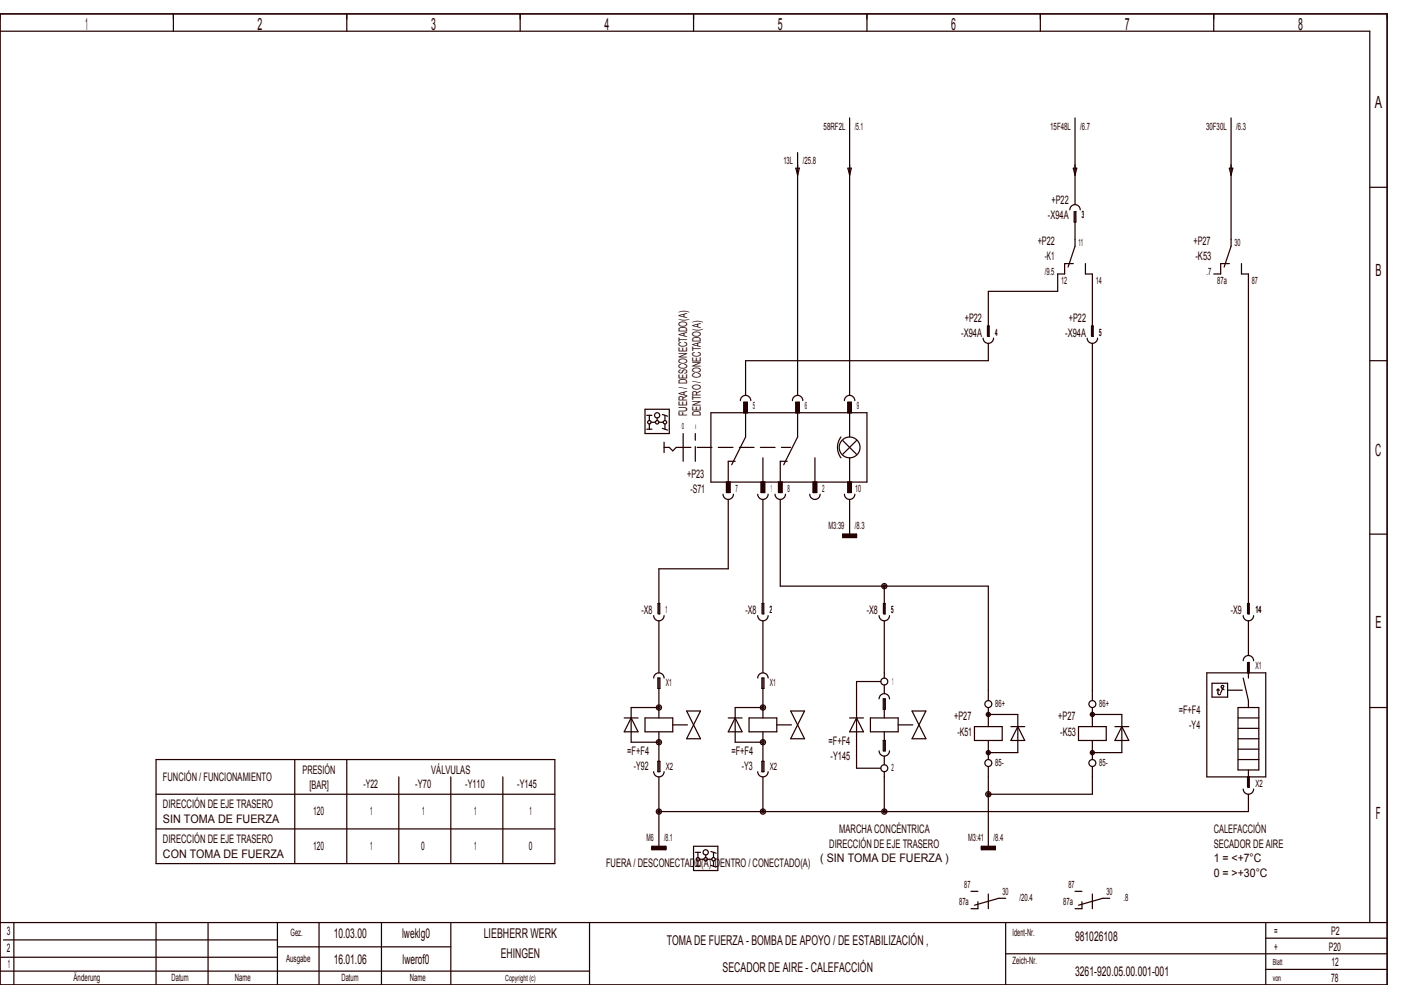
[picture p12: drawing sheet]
<svg xmlns="http://www.w3.org/2000/svg" width="404mm" height="284mm" viewBox="0 0 404 284" stroke-linecap="round" stroke-linejoin="round" font-family="sans-serif">
<g fill="none" stroke="#240000" stroke-width=".35">
<path d="M0 4h400v280h-400zM0 9h395v257M50 4v5M100 4v5M150 4v5M200 4v5M250 4v5M300 4v5M350 4v5M245 34v80M310 34v25M355 34v37l-2 6"/>
<path d="M229.5 48.5h1l-.5 2zM230 44v70M244.5 48.5h1l-.5 2zM309.5 48.5h1l-.5 2zM354.5 48.5h1l-.5 2zM395 54h5M308.5 60.5a1.5 1.5 0 0 1 1.5-1.5 1.5 1.5 0 0 1 1.5 1.5M309.5 76h-2.5v3h-2v5h-20v13h.3v-3h-.5v3M309.7 61v3h.5v-3h-.2v10l-2 6M313 76v3h2v18h.2v-3h-.5v3M354.5 76h-2.5v3h-2M358 76v3h2v98h.2v-3h-.4v3"/>
<path d="M283.5 97.5a1.5 1.5 0 0 0 1.5 1.5 1.5 1.5 0 0 0 1.5-1.5M285 99v5h-70v10M313.5 97.5a1.5 1.5 0 0 0 1.5 1.5 1.5 1.5 0 0 0 1.5-1.5M315 99v103M186 118h7v7h-7zM186.5 119.8h1.5M187.3 119.8v1.5M191 119.5l1.5 .5M191.7 119.8v1.5M205 119h45v20h-45zM213.5 115.5a1.5 1.5 0 0 1 1.5-1.5 1.5 1.5 0 0 1 1.5 1.5M214.5 119v-3h1v3"/>
<path d="M215 119v7l-4 8M228.5 115.5a1.5 1.5 0 0 1 1.5-1.5 1.5 1.5 0 0 1 1.5 1.5M229.5 119v-3h1v3M230 119v7l-4 8M243.5 115.5a1.5 1.5 0 0 1 1.5-1.5 1.5 1.5 0 0 1 1.5 1.5M244.5 119v-3h1v3M245 119v7M395 104h5M186.5 123.8h1.5M187.3 122.3v1.5M187.7 121.8h1.3M189.5 120.5v.8"/>
<path d="M190 121.8h1.2M191 123.5l1.5 .5M191.5 127.5v3M191.7 122.3v1.5M197 125v8M209.5 139v3h1v-3M212 133h-2v6M219.5 139v3h1v-3M220 132v7M224.5 139v3h1v-3M227 133h-2v6M234.5 139v3h1v-3"/>
<path d="M235 132v7M242.5 126a5 5 0 0 0 0 6M243 127l4 4M244.5 139v3h1v-3M245 132v7M247 127l-4 4M208.5 142.5a1.5 1.5 0 0 0 1.5 1.5 1.5 1.5 0 0 0 1.5-1.5M210 144v20h-20v13h.2v-3h-.4v3M218.5 142.5a1.5 1.5 0 0 0 1.5 1.5 1.5 1.5 0 0 0 1.5-1.5M220 144v33h.2v-3h-.4v3M223.5 142.5a1.5 1.5 0 0 0 1.5 1.5 1.5 1.5 0 0 0 1.5-1.5M225 144v25h60v33"/>
<path d="M233.5 142.5a1.5 1.5 0 0 0 1.5 1.5 1.5 1.5 0 0 0 1.5-1.5M243 154h4v1h-4zM243 154.9h4M243 154.8h4M243 154.7h4M243 154.6h4M243 154.5h4M243 154.4h4M243 154.3h4M243 154.2h4M243 154.1h4M243.5 142.5a1.5 1.5 0 0 0 1.5 1.5 1.5 1.5 0 0 0 1.5-1.5"/>
<path d="M245 144v10M395 154h5M188.5 177.5a1.5 1.5 0 0 0 1.5 1.5 1.5 1.5 0 0 0 1.5-1.5M190 179v15M218.5 177.5a1.5 1.5 0 0 0 1.5 1.5 1.5 1.5 0 0 0 1.5-1.5M220 179v15M253.5 177.5a1.5 1.5 0 0 0 1.5 1.5 1.5 1.5 0 0 0 1.5-1.5M255 169v8h.2v-3h-.5v3M255 179v16.5M358.5 177.5a1.5 1.5 0 0 0 1.5 1.5 1.5 1.5 0 0 0 1.5-1.5M360 179v10M188.5 195.5a1.5 1.5 0 0 1 1.5-1.5 1.5 1.5 0 0 1 1.5 1.5"/>
<path d="M189.7 195.5h.6v3h-.6zM190 195.5v11.5M218.5 195.5a1.5 1.5 0 0 1 1.5-1.5 1.5 1.5 0 0 1 1.5 1.5M219.7 195.5h.6v3h-.6zM220 195.5v11.5M254 196.5h-7v25h7M255 197.5v2.5M348 194h17v30h-17zM349.5 197h4.5v4h-4.5zM351 199.2a.3 .3 0 0 1 .3-.5 .3 .3 0 0 1 .2 .5M351.3 198.7l-.1 1.3 .3 .3 .4-.2M353 198.9l-.7-.5a.4 .4 0 0 1 0-.7 .4 .4 0 0 1 .6 .2l-.9 2"/>
<path d="M358.5 190.5a1.5 1.5 0 0 1 1.5-1.5 1.5 1.5 0 0 1 1.5 1.5M358.5 195.5l1.5 6.5v2M359.8 191v3M360.2 194v-3h-.2v4.5M45 219h115v30h-115zM85 219v30M100 219v30M180 207h4M182 207l2 4h-4zM186 207h8v4h-8zM189.7 219.5h.6v3h-.6zM190 211v11.5"/>
<path d="M190 204h-8v10h8M198 205h4l-4 8h4zM210 207h4M212 207l2 4h-4zM216 207h8v4h-8zM219.7 219.5h.6v3h-.6zM220 211v11.5M220 204h-8v10h8M228 205h4l-4 8h4zM245 207h4M247 207l2 4h-4zM251 207h8v4h-8z"/>
<path d="M253.5 201.5a1.5 1.5 0 0 1 1.5-1.5 1.5 1.5 0 0 1 1.5 1.5M253.5 216.5a1.5 1.5 0 0 0 1.5 1.5 1.5 1.5 0 0 0 1.5-1.5M254.7 213.5h.6v3h-.6zM254.7 201.5h.6v3h-.6zM255 201.5v5.5M255 211v5.5M255 218v2.5M263 205h4l-4 8h4zM281 209.5h8v4h-8zM285 206h8.5v11h-8.5M285 204v5.5M285 213.5v5.5"/>
<path d="M291.5 209.5h4M293.5 209.5l2 4h-4zM311 209.5h8v4h-8zM315 204v5.5M315 213.5v5.5M315 206h8.5v11h-8.5M321.5 209.5h4M323.5 209.5l2 4h-4zM357 204h6v18h-6zM357 207h6M357 213h6M357 219h6"/>
<path d="M357 216h6M357 210h6M395 204h5M45 239h115M45 229h115M115 224v25M130 224v25M145 224v25M188.5 222.5a1.5 1.5 0 0 0 1.5 1.5 1.5 1.5 0 0 0 1.5-1.5M190 224v20M218.5 222.5a1.5 1.5 0 0 0 1.5 1.5 1.5 1.5 0 0 0 1.5-1.5M220 224v10"/>
<path d="M255 222.5v11.5M285 221v23M315 221v8h-30M358.5 227.5a1.5 1.5 0 0 0 1.5 1.5 1.5 1.5 0 0 0 1.5-1.5M359.8 224v3M360 222v5h.2v-3M360 229v5h-170M188 244h4v1h-4zM188 244.9h4M188 244.8h4M188 244.7h4M188 244.6h4"/>
<path d="M188 244.5h4M188 244.4h4M188 244.3h4M188 244.2h4M188 244.1h4M200 244h7v7h-7zM200.5 249.8h1.5M200.5 245.8h1.5M201.2 245.8v1.5M201.2 248.3v1.5M201.8 247.8h1.2M203.5 246.5v.8"/>
<path d="M204 247.8h1.2M205 245.5l1.5 .5M205 249.5l1.5 .5M205.7 245.8v1.5M205.7 248.3v1.5M280 257h2M283 244h4v1h-4zM283 244.9h4M283 244.8h4M283 244.7h4M283 244.6h4M283 244.5h4"/>
<path d="M283 244.4h4M283 244.3h4M283 244.2h4M283 244.1h4M290 259h-2l-7 2M310 257h2M320 259h-2l-7 2M0 276h80M0 266h400M1 271h79M4 266v18M45 266v18"/>
<path d="M60 266v18M80 266v18M80 273h50M92 266v18M110 266v18M130 266v18M170 266v18M282 260v2h-2M290 266v18M290 275h110M312 260v2h-2M365 266v18"/>
<path d="M365 279.5h35M365 270.5h35M0 280h170"/>
<circle cx="189.5" cy="119.7" r=".75"/>
<circle cx="187.2" cy="121.8" r=".5"/>
<circle cx="189.5" cy="121.8" r=".5"/>
<circle cx="191.7" cy="121.8" r=".5"/>
<circle cx="245" cy="129" r="3"/>
<circle cx="255" cy="169" r=".75"/>
<circle cx="255" cy="169" r=".38"/>
<circle cx="255" cy="196.5" r="1"/>
<circle cx="190" cy="214" r=".75"/>
<circle cx="190" cy="204" r=".75"/>
<circle cx="190" cy="214" r=".38"/>
<circle cx="190" cy="204" r=".38"/>
<circle cx="220" cy="214" r=".75"/>
<circle cx="220" cy="204" r=".75"/>
<circle cx="220" cy="214" r=".38"/>
<circle cx="220" cy="204" r=".38"/>
<circle cx="285" cy="220" r="1"/>
<circle cx="285" cy="203" r="1"/>
<circle cx="285" cy="206" r=".6"/>
<circle cx="285" cy="217" r=".6"/>
<circle cx="285" cy="206" r=".3"/>
<circle cx="285" cy="217" r=".3"/>
<circle cx="315" cy="220" r="1"/>
<circle cx="315" cy="203" r="1"/>
<circle cx="315" cy="206" r=".6"/>
<circle cx="315" cy="217" r=".6"/>
<circle cx="315" cy="206" r=".3"/>
<circle cx="315" cy="217" r=".3"/>
<circle cx="190" cy="234" r=".75"/>
<circle cx="190" cy="234" r=".38"/>
<circle cx="220" cy="234" r=".75"/>
<circle cx="220" cy="234" r=".38"/>
<circle cx="255" cy="221.5" r="1"/>
<circle cx="255" cy="234" r=".75"/>
<circle cx="255" cy="234" r=".38"/>
<circle cx="285" cy="229" r=".75"/>
<circle cx="285" cy="229" r=".38"/>
<circle cx="201.2" cy="247.8" r=".5"/>
<circle cx="203.5" cy="245.7" r=".75"/>
<circle cx="203.5" cy="247.8" r=".5"/>
<circle cx="205.7" cy="247.8" r=".5"/>
</g>
<path d="M191.5 129h1.5M193 129l1 1M194 130l1-1M195 129h33M200.5 133v-8M354 199h5M194 209h6M224 209h6M259 209h6M285 262v-6M315 262v-6" fill="none" stroke="#240000" stroke-width=".35" stroke-dasharray="4.2 1.8"/>
<g fill="#240000" stroke="#240000" stroke-width=".35">
<path d="M214.5 116h1v3h-1z"/>
<path d="M224.5 139h1v3h-1z"/>
<path d="M209.5 139h1v3h-1z"/>
<path d="M234.5 139h1v3h-1z"/>
<path d="M229.5 116h1v3h-1z"/>
<path d="M244.5 116h1v3h-1z"/>
<path d="M244.5 139h1v3h-1z"/>
<path d="M219.5 139h1v3h-1z"/>
</g>
<g font-size="4.8" fill="#240000">
<text x="24.6" y="8.6">1</text>
<text x="74.3" y="8.6">2</text>
<text x="124.3" y="8.6">3</text>
<text x="174.3" y="8.6">4</text>
<text x="224.3" y="8.6">5</text>
<text x="274.3" y="8.6">6</text>
<text x="324.3" y="8.6">7</text>
<text x="374.3" y="8.6">8</text>
<text x="396.5" y="31.1">A</text>
<text x="396.7" y="79.6">B</text>
<text x="396.6" y="131.6">C</text>
<text x="396.7" y="181.1">E</text>
<text x="396.8" y="236.1">F</text>
</g>
<g font-size="3.9" fill="#240000">
<text x="96.2" y="270.3">10.03.00</text>
<text x="116" y="270.3">lweklg0</text>
<text x="139.5" y="270.3">LIEBHERR WERK</text>
<text x="192.3" y="272.3">TOMA DE FUERZA ­ BOMBA DE APOYO / DE ESTABILIZACIÓN ,</text>
<text x="310" y="271.3">981026108</text>
<text x="96.2" y="277.8">16.01.06</text>
<text x="116.1" y="277.8">lwerof0</text>
<text x="144.4" y="276.3">EHINGEN</text>
<text x="208.4" y="280.3">SECADOR DE AIRE ­ CALEFACCIÓN</text>
<text x="310" y="281.3">3261­920.05.00.001­001</text>
</g>
<g font-size="3.4" fill="#240000">
<text x="303.2" y="58.7">+P22</text>
<text x="302.2" y="63.1">­X94A</text>
<text x="299.2" y="70.7">+P22</text>
<text x="344.2" y="70.7">+P27</text>
<text x="301.3" y="75.1">­K1</text>
<text x="344.7" y="75.1">­K53</text>
<text x="278.2" y="92.7">+P22</text>
<text x="308.2" y="92.7">+P22</text>
<text x="277.2" y="97.1">­X94A</text>
<text x="307.2" y="97.1">­X94A</text>
<text x="198.1" y="120" transform="rotate(-90 198.1 120)">FUERA / DESCONECTADO(A)</text>
<text x="202.1" y="120" transform="rotate(-90 202.1 120)">DENTRO / CONECTADO(A)</text>
<text x="198.2" y="137.7">+P23</text>
<text x="199.1" y="142.1">­S71</text>
<text x="184.9" y="177.1">­X8</text>
<text x="214.9" y="177.1">­X8</text>
<text x="249.9" y="177.1">­X8</text>
<text x="354.9" y="177.1">­X9</text>
<text x="275.2" y="207.7">+P27</text>
<text x="305.2" y="207.7">+P27</text>
<text x="339.9" y="205.7">=F+F4</text>
<text x="238.9" y="214.7">=F+F4</text>
<text x="276.1" y="212.1">­K51</text>
<text x="305.7" y="212.1">­K53</text>
<text x="342.9" y="210.1">­Y4</text>
<text x="180.9" y="217.7">=F+F4</text>
<text x="210.9" y="217.7">=F+F4</text>
<text x="239.5" y="219.1">­Y145</text>
<text x="47" y="225.1">FUNCIÓN / FUNCIONAMIENTO</text>
<text x="87.2" y="223.1">PRESIÓN</text>
<text x="89.2" y="227.4">[BAR]</text>
<text x="104.8" y="227.1">­Y22</text>
<text x="119.8" y="227.1">­Y70</text>
<text x="124.4" y="223.1">VÁLVULAS</text>
<text x="134.2" y="227.1">­Y110</text>
<text x="149.2" y="227.1">­Y145</text>
<text x="182.8" y="222.1">­Y92</text>
<text x="213.9" y="222.1">­Y3</text>
<text x="47" y="233.1">DIRECCIÓN DE EJE TRASERO</text>
<text x="47" y="237.4">SIN TOMA DE FUERZA</text>
<text x="90.3" y="235.1">120</text>
<text x="106.7" y="235.1">1</text>
<text x="121.7" y="235.1">1</text>
<text x="136.7" y="235.1">1</text>
<text x="152.7" y="235.1">1</text>
<text x="47" y="243.1">DIRECCIÓN DE EJE TRASERO</text>
<text x="90.3" y="245.1">120</text>
<text x="106.7" y="245.1">1</text>
<text x="121.5" y="245.1">0</text>
<text x="136.7" y="245.1">1</text>
<text x="152.5" y="245.1">0</text>
<text x="239.1" y="244.4">DIRECCIÓN DE EJE TRASERO</text>
<text x="242" y="240.1">MARCHA CONCÉNTRICA</text>
<text x="350" y="240.1">CALEFACCIÓN</text>
<text x="350" y="244.4">SECADOR DE AIRE</text>
<text x="47" y="247.4">CON TOMA DE FUERZA</text>
<text x="174.8" y="250.1">FUERA / DESCONECTADO(A) DENTRO / CONECTADO(A)</text>
<text x="236.5" y="248.6">( SIN TOMA DE FUERZA )</text>
<text x="350" y="248.6">1 = &lt;+7°C</text>
<text x="350" y="252.9">0 = &gt;+30°C</text>
<text x="2" y="269.6">3</text>
<text x="367.5" y="269.6">=</text>
<text x="383.8" y="269.6">P2</text>
<text x="2" y="274.6">2</text>
<text x="367.5" y="274.1">+</text>
<text x="383.2" y="274.1">P20</text>
<text x="2.2" y="279.1">1</text>
<text x="384" y="278.6">12</text>
<text x="383.9" y="283.1">78</text>
</g>
<g font-size="2.9" fill="#240000">
<text x="237.5" y="37.4">58RF2L</text>
<text x="246.5" y="37.4">/5.1</text>
<text x="302.8" y="37.4">15F48L</text>
<text x="311.5" y="37.4">/6.7</text>
<text x="347.8" y="37.4">30F30L</text>
<text x="356.5" y="37.4">/6.3</text>
<text x="225.9" y="47.4">13L</text>
<text x="231.5" y="47.4">/25.8</text>
<text x="312" y="62.9">3</text>
<text x="311" y="70.9">11</text>
<text x="356" y="70.9">30</text>
<text x="301.3" y="79.3">/9.5</text>
<text x="306" y="81.8">12</text>
<text x="316" y="81.8">14</text>
<text x="347.9" y="79.3">.7</text>
<text x="351" y="81.8">87a</text>
<text x="361" y="81.8">87</text>
<text x="287" y="96.9">4</text>
<text x="317" y="96.9">5</text>
<text x="217.1" y="117.9">5</text>
<text x="232.1" y="117.9">6</text>
<text x="247.1" y="117.9">9</text>
<text x="212.1" y="141.9">7</text>
<text x="222.3" y="141.9">1</text>
<text x="227.1" y="141.9">8</text>
<text x="237.1" y="141.9">2</text>
<text x="246.6" y="141.9">10</text>
<text x="238.9" y="152.4">M3:39</text>
<text x="246.5" y="152.4">/8.3</text>
<text x="192" y="176.9">1</text>
<text x="222" y="176.9">2</text>
<text x="257" y="176.9">5</text>
<text x="362" y="176.9">14</text>
<text x="192" y="197.9">X1</text>
<text x="222" y="197.9">X1</text>
<text x="257.3" y="197.4">1</text>
<text x="362" y="192.9">X1</text>
<text x="287" y="203.9">86+</text>
<text x="317" y="203.9">86+</text>
<text x="192" y="221.9">X2</text>
<text x="222" y="221.9">X2</text>
<text x="287" y="220.9">85­</text>
<text x="317" y="220.9">85­</text>
<text x="257.1" y="222.4">2</text>
<text x="362" y="226.9">X2</text>
<text x="186.4" y="242.4">M6</text>
<text x="191.5" y="242.4">/8.1</text>
<text x="279.2" y="242.4">M3:41</text>
<text x="286.5" y="242.4">/8.4</text>
<text x="278.1" y="256">87</text>
<text x="289.1" y="258">30</text>
<text x="308.1" y="256">87</text>
<text x="319.1" y="258">30</text>
<text x="276.6" y="261">87a</text>
<text x="294" y="259.9">/20.4</text>
<text x="306.6" y="261">87a</text>
<text x="324" y="259.9">.8</text>
<text x="83.8" y="269.9">Gez.</text>
<text x="292" y="269.9">Ident­Nr.</text>
<text x="82.5" y="277.4">Ausgabe</text>
<text x="292" y="277.9">Zeich­Nr.</text>
<text x="21.2" y="282.9">Änderung</text>
<text x="49.5" y="282.9">Datum</text>
<text x="67.7" y="282.9">Name</text>
<text x="98.5" y="282.9">Datum</text>
<text x="118.2" y="282.9">Name</text>
</g>
<g font-size="2.4" fill="#240000">
<text x="196.6" y="123.8">0</text>
<text x="367" y="278.3">Blatt</text>
<text x="145.7" y="282.8">Copyright (c)</text>
<text x="367" y="282.8">von</text>
</g>
<text font-size="1.8" fill="#240000" x="200.4" y="123.8">I</text>
</svg>
